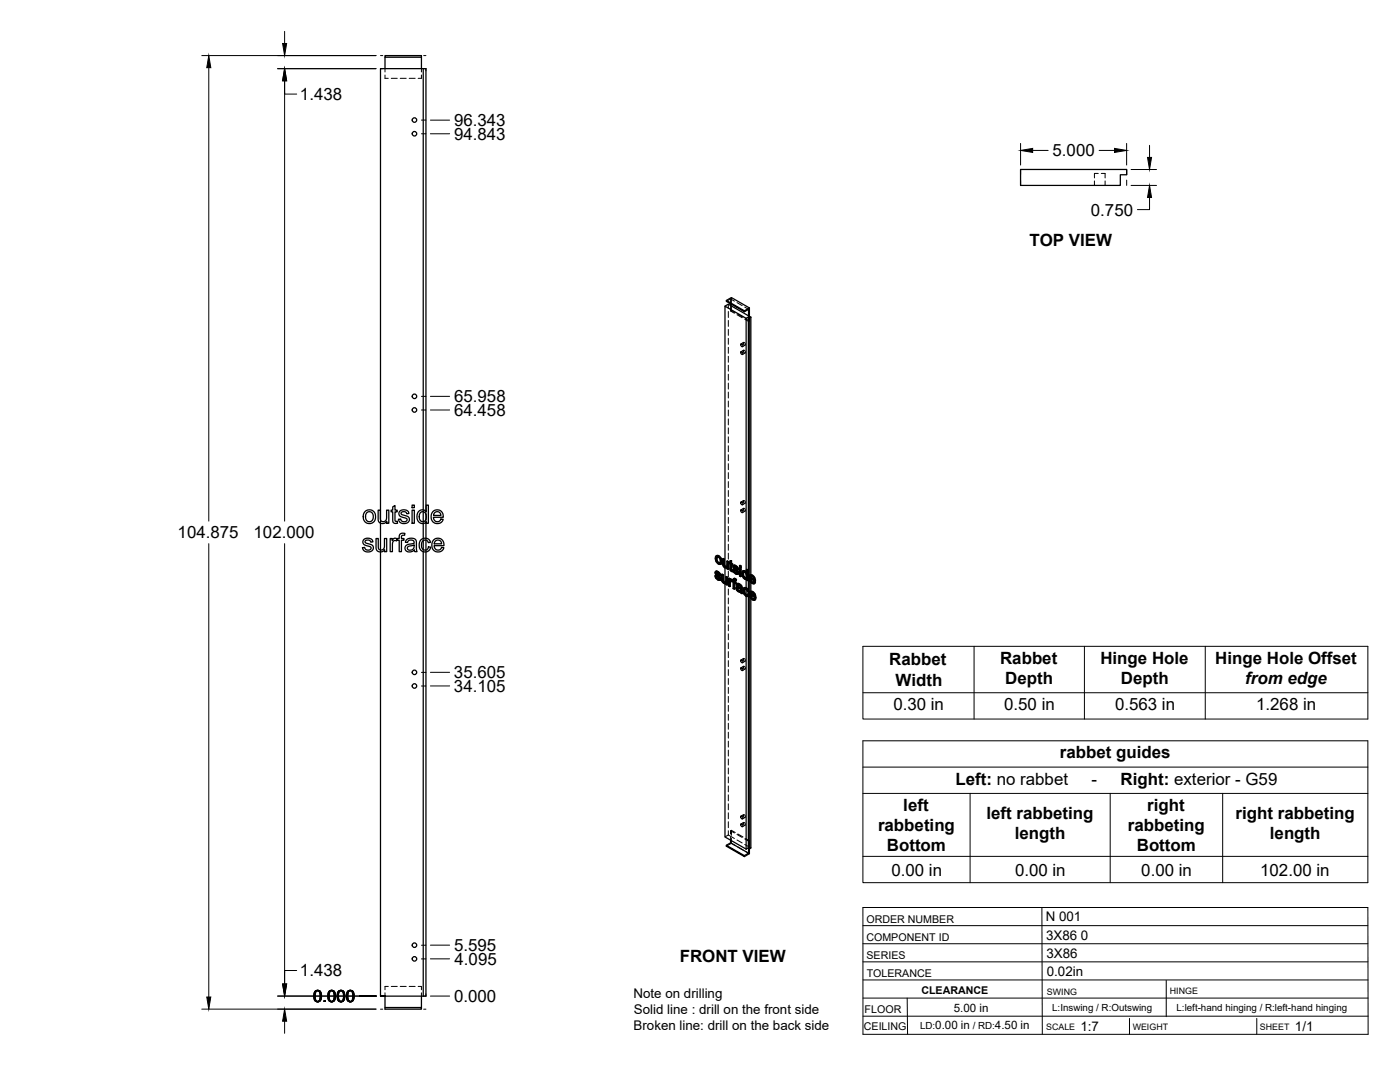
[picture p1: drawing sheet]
<svg xmlns="http://www.w3.org/2000/svg" width="559mm" height="432mm" viewBox="0 0 559 432" stroke-linecap="round" stroke-linejoin="round" font-family="sans-serif">
<!-- layer: Visible -->
<g fill="none" stroke="#000" stroke-width=".51">
<path d="M153.7 22.8v4.6M168.2 22.8h-14.5v-.6h14.5v5.2M168.9 27.4v176.1M407.4 67.6h42.3v2.1h-2.5v4.3h-39.8zM289.9 119.9l2-1.2 7.2 4.2M289.4 122.2l1.3-.8 9 5.2M291.6 121.2v.7M295.7 137.3l.6 .2 .2 .8-.6-.2zM297.1 124l-7.2-4.1v.4l7.2 4.1M297.8 127l.9-.5v108.9M297.8 127l-8.4-4.8v103.6M297.8 127v101.1"/>
<path d="M298.7 126.5l.6 .3M299.1 122.9l-2 1.1v.4l1.7-1v2.6M299.1 122.9v3.3M299.3 126.8v102.8l1.1-.1 .8 .9M299.7 126.6v102.8M299.7 126.6l-.4 .2M295.7 140.4l.6 .2 .2 .8-.6-.2zM145.2 215.3l1.2-.5h1a1.53 1.53 0 0 1 1.4 1.5l-.8 .1a1.13 1.13 0 0 0-1.2-.9 1.13 1.13 0 0 0-1 .9l.7 .5a2.95 2.95 0 0 1 2.4 1.1 2.14 2.14 0 0 1-1.3 2.2 2.14 2.14 0 0 1-2.5-.7l-.4-.9 .9-.2a1.21 1.21 0 0 0 1.2 1.3 1.21 1.21 0 0 0 1.2-1.4l-.8-.3a2.42 2.42 0 0 1-2.3-1.3zM145.8 204a2.64 2.64 0 0 1 4.1 2.1 2.64 2.64 0 0 1-3.9 2.4 3.2 3.2 0 0 1-.2-4.5zM146.3 204.7l1.1-.5 .8 .2 .5 .6 .2 1.8-.7 1.2-1.2 .2-.8-.7-.3-1.5zM150.1 214.9h.9v2.9a1.32 1.32 0 0 0 1.3 1.7 1.32 1.32 0 0 0 1.2-1.8v-2.8h.8v5.3h-.8v-.8a1.86 1.86 0 0 1-2.2 .8 1.86 1.86 0 0 1-1.2-2zM150.9 203.6h.9v2.9a1.31 1.31 0 0 0 1.3 1.7 1.31 1.31 0 0 0 1.2-1.8v-2.8h.9v5.2h-.8v-.7a1.86 1.86 0 0 1-2.3 .8 1.86 1.86 0 0 1-1.2-2.1z"/>
<path d="M151.9 208.8v10.7M155.7 214.9h.8v.8a1.28 1.28 0 0 1 2-.6l.8-.2v-.6a1.5 1.5 0 0 1 .7-1.4 1.5 1.5 0 0 1 1.6 0l-.1 .7a.81 .81 0 0 0-.9 0 .81 .81 0 0 0-.4 .8v.5h1v.7h-1v4.6h-.9v-4.6h-.8v-.4l-.2 .7-.4-.2a1.21 1.21 0 0 0-1.3 1.7v2.8h-.9zM156.8 202.3l.8-.6v1.9h.9v.7h-.9l.1 3.5 .8 .2 .2 .8-.7 .1a1.16 1.16 0 0 1-1.2-1.6v-3h-.7v-.7h.7zM159.5 204.1l.9-.5 1.4-.1a1.53 1.53 0 0 1 1.4 1.4l-.9 .1a1.14 1.14 0 0 0-1.1-.9 1.14 1.14 0 0 0-1.1 1l.8 .4a2.95 2.95 0 0 1 2.4 1.2 2.14 2.14 0 0 1-1.4 2.2 2.14 2.14 0 0 1-2.5-.7l-.4-.9 .9-.2a1.21 1.21 0 0 0 1.3 1.2 1.21 1.21 0 0 0 1.1-1.3l-.7-.3a2.34 2.34 0 0 1-2.3-1.4zM162.2 215.5l.8-.5 1.6-.2 1 .3 .5 .7 .4 4.4h-1l-.1-.7-1.7 .8a1.63 1.63 0 0 1-2.1-1.6 1.63 1.63 0 0 1 2.1-1.6l.6-.1a.77 .77 0 0 0 1-.7 .77 .77 0 0 0-1-.8 1.28 1.28 0 0 0-1.6 1l-.9-.1zM162.8 218.2l1.6-.4a.49 .49 0 0 1 .7-.3 .49 .49 0 0 1 .2 .7 1.43 1.43 0 0 1-1.1 1.3 1.43 1.43 0 0 1-1.6-.7zM164.5 203.6h.9v5.2h-.9zM164.5 201.6h.9v1h-.9zM167.1 204.1a1.98 1.98 0 0 1 3 .1v-2.6h.9v7.2h-.9v-.6a2.17 2.17 0 0 1-2.6 .4 2.17 2.17 0 0 1-1.1-2.4zM167.7 204.7l.6-.4a2.08 2.08 0 0 1 1.9 1.4 2.08 2.08 0 0 1-.8 2.3v.1a1.79 1.79 0 0 1-1.9-.7 1.79 1.79 0 0 1-.1-2zM167.9 215.5a2.26 2.26 0 0 1 3.9 1l-.9 .1a1.44 1.44 0 0 0-1.8-1 1.44 1.44 0 0 0-.9 1.9l.3 1.4a1.33 1.33 0 0 0 1.5 .6 1.33 1.33 0 0 0 1-1.3l.9 .2-.4 1a2.4 2.4 0 0 1-3 .6 2.4 2.4 0 0 1-1.2-2.8zM168.9 204.2v4"/>
<path d="M168.9 208.9v6M168.9 215.8v3.5M170 204.1v-176.7h-18.1v179.9M170 205.2v2.1M170 208.3v6.5M170 215.5v4M172.8 204.2a2.46 2.46 0 0 1 2.9-.5 2.46 2.46 0 0 1 1.2 2.7h-3.9l.2 .9a1.49 1.49 0 0 0 1.4 .9 1.49 1.49 0 0 0 1.4-1.1l.9 .1-.3 .8a2.66 2.66 0 0 1-3.7 .3 2.66 2.66 0 0 1-.5-3.6zM173 215.5a2.46 2.46 0 0 1 3-.4 2.46 2.46 0 0 1 1.2 2.7h-3.9l.2 .8a1.48 1.48 0 0 0 1.4 .9 1.48 1.48 0 0 0 1.4-1l.9 .1a2.57 2.57 0 0 1-3.5 1.4 2.57 2.57 0 0 1-1.2-3.5zM173.5 204.6l.6-.4 1 .1 .6 .5 .3 .9h-2.9zM173.8 215.9l.6-.3a1.41 1.41 0 0 1 1.9 1.4h-3zM295.7 200.4l.6 .2 .2 .8-.6-.2zM295.7 203.5l.6 .2 .2 .8-.6-.2z"/>
<path d="M151.9 220.3v177.2h17M168.9 220.2v177.3M170 220.3v177.2h-1.1M285.3 229.8l.5 .2M285.7 228l.9 .1M285.8 230l.2-.2 .2 .6-.2 .2zM285.9 228.7l.4 .3M285.9 228.9l1.4 1.1M285.9 221.8h1.1zM285.9 221.8l-.4 .5v1l.9 1.5a.95 .95 0 0 0 1.4 .2M285.9 227.9l-.3 .2M286 223.1l.2 .9"/>
<path d="M286 230.6l.5 .4h.5M286 228.1h.6l.5 .4M286 229.8h-.7l.6 1.1 .8 .6h.7M286.1 229.2l1.5 1.2M286.1 228.5v.1M286.1 228.8l-.2-.2 .6 .1 .5 .8 .4 .2M286.2 224l.2-.1 .6 .6-.3 .2zM286.2 230.4l.5 .5M286.2 227.9l-.7 .3v.6l1.4 1.7v.6M286.3 222.3l-.1 .6M286.4 228.2l1.1 .8M286.4 223.9l-.2-1-.2 .2 .4-.8 .7 .4 .4 1-.2 1h-.6"/>
<path d="M286.5 231l.4 .1M286.7 221.9l.9 .9 .2-.1 .4 1.3M286.9 228.6l.6 .4-.1 .7-.1-.6M287 224.5l.3 .1M287 221.8l.8 .9M287 231.1h-.1M287.1 230.1l.3 .5 .2-.2 .1 .5M287.4 230.6l.1 .5 .2-.2-.1 .5M287.5 231.1l-.1 .4 .2-.1-.3 .2M287.6 222.8l.4 1.4 .2-.2-.2 .9M287.8 225.1l-.2 .1M288 224.2l-.2 .9"/>
<path d="M288 229.2l.7 .2v2.2M288.5 223l.6 .1v2.2M288.5 229.5v2.1l.4 .4M288.5 231.7l.2 .4 .5 .2M288.7 232.1l.9 .3-.2 .1M288.7 229.4l-.7-.2 .1 2.6 .8 1h.9M288.9 223.2v2.2l.4 .4M288.9 225.5l.2 .4 .5 .2M289 232.4l.4 .1M289.1 225.9l.9 .3-.2 .1M289.1 223.1l-.6-.1v2.3l.8 1.3M289.3 226.6l.9-.1v.5l.4 .2"/>
<path d="M289.4 233v101l8.4 4.9M289.4 226.6v5.8M289.4 226.2l.4 .1M289.7 230.2l.7 .1v3l-.3 .2v-3M289.8 232.8v.4l.3 .3M289.8 232.8l-.2 .1M290.1 224l.7 .1v3l-.2 .1v-3M290.2 226.6l-.2 .1M290.4 230.3l-.7-.1v2l-.3 .3M290.8 224.1l-.7-.1v1.9l-.3 .4M290.8 230.8l1.6 .7M291.2 231.1v.4l.8-.3"/>
<path d="M291.3 232l.2 2-.2 .1v-1.6M291.3 224.4l-.3 .1v.4l.3 .1 .1 2.4 .4 .6 .7 .1-.1-.5h-.4M291.3 223.9l.7-.2v1.1M291.4 230.9l-.6-.1v3l.5 .3M291.6 231.8v.1M291.7 231.1l-.3 .2M291.8 231.3l.4 .4M291.8 223.9v1l.6 .1M291.8 224.9l.6 .1-.2 .6v-.4M291.8 227.4l.4 .1M291.9 227.5l.5 .1M292 223.7l-.7 .2v.8l-.3-.2"/>
<path d="M292 225.4v1.8M292.1 232.1l-.7-.3 .1 .6M292.2 225.6l-.4-.3v2l.3 .1M292.2 227.7l.1 .5M292.2 231.6h.4v.3zM292.2 232.1l.4 .2v2.6l.5 .2M292.2 231.6v.5M292.2 231.8l-.1 .3M292.2 232.1h-.1M292.5 227.4l.4 .2M292.8 225.7h.9M292.9 230.9l1.1 .3"/>
<path d="M292.9 227.6l.2-.1 .2 .5-.2 .2zM293 226.3l.4 .4M293 226.5l1.5 1.1M293.1 232.1l.7 .2-.2 .5v-.4M293.1 225.5l-.4 .2M293.1 230.8l-.3 .2M293.1 228.2l.5 .4h.6M293.1 225.7h.6l.6 .4M293.1 227.5l-.6-.1 .6 1.3 .8 .5 .6-.1M293.2 226.8l1.5 1.2M293.2 226.1v.1M293.2 226.4l-.1-.2 .5 .1 .9 1"/>
<path d="M293.3 231.5v.5M293.3 232.6v2.4l-.2 .1v-2.6l.5 .3M293.3 231.1l.7 .1-.3 .6 .1-.4M293.3 228l.5 .5M293.3 225.6l-.6 .2-.1 .6 1.5 1.8-.1 .5M293.5 225.8l1.1 .8M293.6 230.9l-.8 .1-.2 .6M293.6 228.6l.4 .1M293.7 231.8l-.6-.3v.6l.7 .2M294 233l-.2 .4 .5 .3M294 233l.6-.2 .6 .2M294 226.3l.4 .4 .2-.1 .2 .5-.3 .2-.1-.6"/>
<path d="M294.1 234.2l.6-.1 .9 .4M294.1 228.7h-.1M294.2 235l.2 .4 .6 .2M294.2 227.8l.3 .4 .2-.2 .2 .6M294.3 234.8l.3 .5M294.3 234.1l-.3 .2M294.4 235.4l.3 .4h.7h-.7M294.4 234.7l-.1 .1M294.4 232.9l1.4 .5M294.4 234.7h.1a.8 .8 0 0 1 1 .9l-.3 .3M294.5 234.7l-.1 .2M294.5 228.2l.1 .5 .3-.1-.2 .4"/>
<path d="M294.6 233.4l-.3 .3 .3-.3 .7 .5a.36 .36 0 0 1 .3 .4 .36 .36 0 0 1-.4 .3l-.8-.3M294.6 234.1l-.8 .4 .1 .9 .9 .8h.8l.5 .7M294.6 228.7l-.1 .4 .2-.1-.3 .2M294.6 232.8l-.5 .2M295 233.2l1.1 .6M295.2 226.9l.6 .1zM295.2 225.7l.6 .1zM295.2 226.9v3l.4 .2M295.2 225.7v.6l.4 .2M295.6 233.6l.2 .4 .3-.2 .1 .5M295.8 227v3l-.2 .1v-3M295.8 225.8l-.2 .7v-.5"/>
<path d="M295.8 234l.2 .4h.2l.1 2M296 234.4v2.1l.3-.1 .1 .4-.3 .1-.1-.4M296.6 229.2l.2 1M296.6 227.8h.8l.5 .4M296.7 227.8l-.2 .1M296.8 228.4l.6 .1 .5 1v1.1l-.6 .1M296.8 228.4l-.2 .8 .2-.2 .2 1M296.8 230.2l.2-.2 .5 .6-.2 .1zM296.8 228.4h.1M296.9 227.7l-.2 .1M297 228.3l-.2 .7M297 235.9l.2 .9 .8 .6"/>
<path d="M297.1 234.6h.9l.7 .7M297.2 236.9l.5 .6 .6-.1M297.2 228l.7 .3M297.3 234.5l-.4 .2M297.4 235.1l-.2 .7M297.4 227.8l-.4-.1a1.77 1.77 0 0 0-.2 3.1l.7 .4 .5-.1M297.8 234.8l.6 .6 .3-.1 .3 .9-.2 .1-.4-.9M297.8 229.1v1.6l-.3-.1M297.8 235.2v2M297.8 237.9v101M297.9 227.3l.7 .1v4.2l-.2 .1v-4.1M298 234.6l-.5-.1a1.44 1.44 0 0 0-.7 2.2l.6 1 1.1 .3"/>
<path d="M298 231.1v.4l.4 .2M298 231.1l-.2 3.4M298.4 237.1l.4 .3M298.6 227.4l-.7-.1v1.5l-.3-.5M298.7 237.9v100.4l-.9 .6M298.7 236.3v.7M298.8 236.3l-.4-.2-.4-.7a.52 .52 0 0 0-.8-.2 .52 .52 0 0 0 0 .8l.2 .8M298.8 237.4l.2-.1-.5 .7zM299 237.3l-.4-.3-.4 .6-.5-.1M299.3 231.9l.5 .7a.95 .95 0 0 0 1 .4 .95 .95 0 0 0 .7-.6M299.3 231.9v4.4M299.3 238.1v100.6"/>
<path d="M299.4 230.5l1.5 .9-.5-1.1a.52 .52 0 0 0-.6-.3 .52 .52 0 0 0-.4 .5l.2-.1 1.2 .7M299.4 236.1h1.1l.8 .9M299.5 237.1l1.5 .8-.5-1a.52 .52 0 0 0-.6-.4 .52 .52 0 0 0-.4 .6l.3-.2 1.1 .7M299.6 231.8l.6 .6h.6M299.7 231.3l-.1-.2 .2 .6M299.7 238.9v99.5l-.4 .3M299.7 232.5v3.5M299.8 230l-.2 .4 .1-.3M299.8 237.6l.2 .7M299.8 238.4l.5 .6 .6-.1M299.9 236.5l-.1 .4M300.1 229.7l.9 .8 .2-.1 .3 1.4"/>
<path d="M300.2 232.4l.4 .1M300.3 236.2l.8 .9 .2-.1 .4 1.3M300.3 239l.4 .1M300.4 229.5l-.7-.1-.7 .4-.1 1.1 .4 1M300.5 236.1l-.7-.2-.7 .7 .1 1.3 .8 1.3a.94 .94 0 0 0 .9 .4 .94 .94 0 0 0 .8-.7M300.7 232.4l-.1 .1M300.8 239l-.1 .1M300.8 232.2l.5 .3M301 230.5l.3 1.4 .2-.1-.2 .1M301 238.7l.5 .4M301.1 237.1l.4 1.4 .2-.2-.2 .2M301.3 232l-1.9-1.1 .2 .9 .2-.1 .6 .6"/>
<path d="M301.5 238.6l-2-1.1 .3 .9 .2-.1 .5 .5M301.5 232.4l-.5 .5M301.5 232.4l-.4-.3-.5 .4M301.7 238.9l-.5 .6M301.7 238.9l-.5-.3-.5 .5M295.7 266.5l.6 .2 .2 .8-.6-.2zM295.7 263.4l.6 .2 .2 .8-.6-.2zM291.6 335.3v1.1l-1.7 .9v.4l7.2 4.1v-.3l-7.2-4.2M291.6 336.4l7.2 4.1-1.7 1M295.7 325.7l.6 .2 .2 .8-.6-.1zM295.7 328.8l.6 .2 .2 .8-.6-.1zM298.7 338.3l.6 .4"/>
<path d="M298.8 338.4v2.1M299.1 338.6v2.1l-2 1.1M153.7 397.5v5.2h14.5v-.6h-14.5M168.2 397.5v4.6"/>
<circle cx="165.4" cy="53.4" r=".9"/>
<circle cx="165.4" cy="47.9" r=".9"/>
<circle cx="165.4" cy="158.2" r=".9"/>
<circle cx="165.4" cy="163.6" r=".9"/>
<circle cx="165.4" cy="268.3" r=".9"/>
<circle cx="165.4" cy="273.8" r=".9"/>
<circle cx="165.4" cy="377.2" r=".9"/>
<circle cx="165.4" cy="382.7" r=".9"/>
</g>
<!-- layer: Hidden -->
<g fill="none" stroke="#000" stroke-width=".4">
<path d="M153.7 27.4v1.3M153.7 29.9v1.4h1.3M156.2 31.3h2.4M159.7 31.3h2.4M163.3 31.3h2.4M168.2 27.4v1.3M168.2 29.9v1.4h-1.3M436.8 72.2v1.8M438.4 69.2h-1.6v1.8M439.6 69.2h1.5v1.8M441.1 72.2v1.8M291.6 119.3v1.9"/>
<path d="M291.6 119.3l-1.7 1M291.6 119.3l1.5 .9M291.9 118.7v2.1M290.7 121.4v1.7M290.7 124.3v2.4M290.7 127.9v2.4M290.7 131.5v2.3M290.7 135v2.4M290.7 138.6v2.4M291.6 121.9v2.2M291.9 123.9l-.3 .2 1.5 .9M291.9 121.9v2"/>
<path d="M291.9 123.9l1.6 .9M294.2 120.8l2 1.2M294.2 125.6l2 1.2M294.5 125.4l2.1 1.2M296.7 136.7a.58 .58 0 0 1 .7 .3 .58 .58 0 0 1-.3 .8l-.4-.5zM296.8 139.8a.59 .59 0 0 1 .6 .3 .59 .59 0 0 1-.3 .8l-.4-.5zM296.8 139.8l-1 .6M296.8 136.7l-1 .5M297.3 122.6l1.5 .8M297.3 127.4l1.5 .9M297.4 137.8l-1 .5M297.6 127.2l1.5 .9"/>
<path d="M298.8 126v2.3l.3-.2v-1.9M290.7 142.2v2.4M290.7 145.8v2.3M290.7 149.3v2.4M290.7 152.9v2.4M290.7 156.5v2.4M297.4 140.9l-1 .6M290.7 160v2.4M290.7 163.6v2.4M290.7 167.2v2.4M290.7 170.8v2.3M290.7 174.3v2.4"/>
<path d="M290.7 177.9v2.4M290.7 181.5v2.4M290.7 185v2.4M290.7 188.6v2.4M290.7 192.2v2.4M290.7 195.7v2.4M290.7 199.3v2.4M296.7 199.8a.53 .53 0 0 1 .7 .3 .53 .53 0 0 1-.3 .7zM296.8 199.7l-1 .6M151.9 207.3v1.5M151.9 219.5v.8M168.9 203.5v.7"/>
<path d="M168.9 208.2v.7M168.9 214.9v.9M168.9 219.3v.9M170 204.1v1.1M170 207.3v1M170 214.8v.7M170 219.5v.8M290.7 202.9v2.4M290.7 206.5v2.4M290.7 210.1v2.3M290.7 213.6v2.4M290.7 217.2v2.4"/>
<path d="M296.7 202.9a.53 .53 0 0 1 .7 .3 .53 .53 0 0 1-.3 .7zM296.8 202.9l-1 .6M297.4 200.9l-1 .5M297.4 204l-1 .6M285.6 229.7l.3 .9-.2 .1M285.6 228.4l.1 .5-.2 .1M285.7 228.1l-.3 .4M285.7 222.7l.4 1.3-.3 .2M285.7 228.9l.3 .4-.2 .1M285.9 228l-.4 .2M285.9 230.6l.8 .7-.2 .1M286 229.3l1.1 1-.2 .2"/>
<path d="M286.1 224l.9 1-.3 .1M286.1 228.5h.5l-.2 .2M286.1 221.7l-.6 1.1M286.2 222.3l.8-.1-.3 .2M286.6 228.5l.4 .4-.2 .1M286.7 231.3l.5 .2-.2 .1M287 222.2l.5 .6-.2 .1M287 225l.6 .1-.2 .2M287 228.9l.2 .5-.2 .1M287.1 231h-.1M287.1 230.4l.2 .3-.2 .2M287.1 231l-.1 .1"/>
<path d="M287.2 229.4l.4 .1M287.3 230.7l-.2 .3M287.5 231.4l-.3 .1M287.5 224.6h-.2M287.5 222.8l.2 .9-.2 .2M287.7 223.8l-.4 .9M287.8 225.1h-.2M288.2 229.1l.1 2.4-.2 .1M288.3 231.5l.1 .4-.2 .2M288.4 231.9l.3 .4-.2 .2M288.7 222.9v2.3l-.2 .2M288.7 225.2l.1 .5-.2 .1"/>
<path d="M288.7 232.3l.4 .4-.2 .1M288.8 225.7l.3 .4-.2 .1M289.1 232.7h.9l-.2 .1M289.4 225.8l-.1 .8 .3-.1-.5-.4M289.4 232.4v.6M289.6 226.5l.8-.1-.2 .1M289.6 232.4h.1M289.7 232.4l-.2 .1M289.8 232.8h.1M289.9 232.2l-.3 .2M289.9 230.1v1.9l-.3 .3M290 232.7l-.2 .5"/>
<path d="M290 233.1l.4 .2M290 226.2h.1M290.2 226.1l-.3 .2M290.2 226.5v.1M290.3 226l-.3 .2M290.3 223.8v1.9l-.3 .4M290.4 226.4l-.2 .6M290.4 226.9l.4 .2M290.7 220.8v2.3M290.7 224.3v2.4M290.7 227.9v2.4M290.7 231.5v2.4"/>
<path d="M290.7 235.1v2.3M290.7 238.6v2.4M291.1 230.7v3l-.3 .1M291.1 233.7l.4 .3M291.2 224.7l.3 .2-.2 .1M291.2 224.3l-.2 .6M291.3 224.4l.2 .1M291.4 231.3v.1M291.5 224.9l.1 2.4-.2 .1M291.5 223.8l-.2 .9M291.6 227.3l.2 .3-.2 .2M291.7 231.2l-.5 .3"/>
<path d="M291.7 231.7l-.1 .1M291.7 231.7h.3l-.2 .1M291.8 225.3l.2-.1v.2M291.8 227.6l.4 .3-.2 .1M292 231.7l.3 .3M292 225.2l.4 .2M292.2 227.9l.3 .2M292.2 231.8l.2-.1-.1 .3M292.3 232l-.1 .1M292.4 231.5v.1M292.4 231.9l.4 .2-.2 .2M292.4 231.7l-.2 .4"/>
<path d="M292.4 231.5l-.2 .2M292.6 231.6l.2 .2M292.7 227.3l.3 .9-.2 .1M292.8 226l-.1 .6M292.8 232.1v2.7l-.2 .1M292.8 225.7l-.3 .4M292.8 234.8l.5 .2M292.9 226.5l.3 .4-.3 .2M292.9 231l-.3 .9M293 225.6l-.4 .2M293 230.8l-.3 .3M293 228.2l.8 .7-.2 .1"/>
<path d="M293.1 232.5l.2-.1v.2M293.1 226.1h.1M293.1 231.5h.2M293.2 226.9l1.1 1.1-.3 .1M293.3 232.4l.5 .3M293.3 226l-.2 .2M293.3 226l.5 .1-.3 .2M293.3 231.4l.3 .1-.2 .1M293.6 231.5l.3 .1M293.8 226.1l.4 .4-.3 .1M293.8 228.9l.6 .2-.3 .1M294 234.6l.2 .8-.2 .1"/>
<path d="M294 233l.2-.1-.4 .5M294 233.3l.5 .3M294.1 234.3l-.3 .4M294.2 228.6h.1M294.2 226.5l.1 .5-.2 .1M294.2 234.1l-.4 .3M294.2 235.4l.7 .6-.3 .1M294.3 228.6l-.2 .1M294.3 228l-.1 .5M294.3 227l.5 .1M294.4 228.3l-.1 .3M294.5 233.4h.1"/>
<path d="M294.5 234.7h.1M294.5 234.7h-.1M294.6 234.6l-.3 .2M294.6 229l-.2 .1M294.7 234.6l1.1 .4-.2 .1M294.7 233.3l.5 .1-.3 .2M294.9 236l.5 .2-.3 .1M295.2 233.4l.5 .5-.3 .1M295.4 236.2l.4-.1-.2 .1M295.4 226.7v3l-.2 .2M295.4 225.6l-.2 .7M295.4 229.7l.4 .3"/>
<path d="M295.4 226.2l.4 .2M295.6 234.5h.2M295.6 235.7l-.2 .2M295.7 233.9l-.1 .6M295.7 235.6l-.2 .2M295.8 235l-.3 .7M295.8 234.4l-.2 .3M295.8 236.1l-.1 .5M295.9 236.5l.5 .3M296.3 228.8l.2 .9-.2 .1M296.5 228l-.4 .9M296.5 229.7l.4 .8-.2 .1"/>
<path d="M296.7 227.8l-.5 .4M296.8 235.5l.3 1.4-.2 .1M296.9 230.5l.6 .5-.3 .1M296.9 234.8l-.3 .9M297 228.3h.5l-.2 .1M297 228.3l-.2 .1M297 228.3h.1M297.1 236.9l.9 .9-.2 .1M297.1 234.5l-.4 .4M297.4 235.1l-.2 .1M297.5 235l.5 .1-.2 .1M297.5 231l.5 .1"/>
<path d="M297.5 228.3l.4 .5-.1 .2M297.8 228.1v1M297.8 234.5v.7M297.8 237.2v.7M297.9 228.3l.3 .4M298 235.1l.4 .3-.3 .2M298 230.6l-.2 .6M298 228.9l.2 1-.2 .1M298.2 227.2l-.3 1.6M298.2 229.9l-.4 .8M298.2 231l-.2 .5M298.2 231.4l.4 .2"/>
<path d="M298.4 235.4l.2 .6-.2 .1M298.4 237.4h-.1M298.6 236l.4 .2M298.6 237l-.4 .6M298.7 237v.9l-.7-.1M298.7 235.4v.9M299.1 237.1l.5-1.1 .1 2.9M299.3 229.6v2.3l.2-.1-.4-1.4M299.3 236.3v1.8M299.3 237l.3 1.3-.2 .1M299.5 231.8l.9 .9-.2 .1M299.5 229.4l-.6 1.1"/>
<path d="M299.5 237.5l.2-.2 .1 .3M299.6 230.8l1.9 1.1M299.6 238.3l.9 .9-.2 .2M299.7 230.4l-.1 .7v-.3l-.2 .1M299.7 229.4v.7M299.7 231.3v1.2M299.7 237.3l2 1.2M299.8 230h-.2M299.8 229.9l.6 .1-.3 .1M299.9 236.5l-.1 .1M300 236.5h.5l-.2 .1M300.4 230l.5 .5-.2 .2"/>
<path d="M300.4 232.7l.7 .2-.2 .1M300.5 236.5l.6 .6-.3 .2M300.5 239.2l.8 .2-.2 .1M300.8 232.3v.1M300.8 232.3l-.1 .1M300.8 231.1l.3 .1M300.9 232.3l-.3 .2M300.9 230.5l.2 .7-.2 .2M300.9 237.6l.3 .2M300.9 238.9h.1M300.9 238.9l-.1 .1M301 238.9l-.2 .1"/>
<path d="M301.1 237.1l.1 .7-.2 .1M301.1 232.1l-.3 .2M301.2 238.6l-.3 .3M301.2 232.8l-.1 .1M301.4 239.4h-.1M290.7 242.2v2.4M290.7 245.8v2.4M290.7 249.3v2.4M290.7 252.9v2.4M290.7 256.5v2.4M290.7 260.1v2.3M290.7 263.6v2.4"/>
<path d="M290.7 267.2v2.4M290.7 270.8v2.4M290.7 274.3v2.4M290.7 277.9v2.4M296.7 266a.53 .53 0 0 1 .7 .2 .53 .53 0 0 1-.3 .8zM296.7 262.8a.53 .53 0 0 1 .7 .3 .53 .53 0 0 1-.3 .7zM296.8 265.9l-1 .6M296.8 262.8l-1 .6M297.4 267l-1 .6M297.4 263.9l-1 .6M290.7 281.5v2.4M290.7 285.1v2.3"/>
<path d="M290.7 288.6v2.4M290.7 292.2v2.4M290.7 295.8v2.4M290.7 299.4v2.3M290.7 302.9v2.4M290.7 306.5v2.4M290.7 310.1v2.3M290.7 313.6v2.4M290.7 317.2v2.4M290.7 320.8v2.4M290.7 324.4v2.3M290.7 327.9v2.4"/>
<path d="M290.7 331.5v1.7M290.7 333.2l-1.3 .8M290.7 333.2l2.4 1.4M291.6 332.8v-1.3l.3-.1v2M291.6 334v1.3M291.6 331.5l1.5 .9M291.9 336.6l-2 1.1M291.9 334.5v2.1M291.9 331.4l1.6 .8M291.9 336.6l1.6 .8M294.2 333l2 1.2M294.2 335.2l2 1.2"/>
<path d="M294.5 332.8l2.1 1.2M294.5 338l2.1 1.2M296.7 325.2a.54 .54 0 0 1 .7 .3 .54 .54 0 0 1-.3 .7zM296.7 328.3a.58 .58 0 0 1 .7 .3 .58 .58 0 0 1-.3 .7l-.4-.5zM296.8 325.1l-1 .6M296.8 328.2l-1 .6M297.3 334.8l1.5 .9 .3-.2M297.3 337l2.4 1.4M297.4 326.2l-1 .6M297.4 329.3l-1 .6M297.6 334.6l1.5 .9M297.6 339.8l1.5 .9"/>
<path d="M298.8 335.7v2.7M299.1 335.5v3.1M153.7 396.2v1.3M155 393.7h-1.3v1.3M156.2 393.7h2.4M159.7 393.7h2.4M163.3 393.7h2.4M166.9 393.7h1.3v1.3M168.2 396.2v1.3"/>
</g>
<!-- layer: Reference -->
<g fill="none" stroke="#000" stroke-width=".4">
<path d="M151.9 22.2h.9M152.8 27.4h-.9v.9M169.1 27.4h.9v.9M169.1 22.2h.9M168.2 47.9h1.8M168.2 53.4h1.8M407.4 67.6v2.1M407.4 71.9v2.1M449.7 67.6v2.1M449.7 71.9v2.1M168.2 158.2h1.8M168.2 163.6h1.8"/>
<path d="M168.2 268.3h1.8M168.2 273.8h1.8M168.2 377.2h1.8M151.9 396.6v.9h.9M151.9 397.5h1.8zM168.2 382.7h1.8M170 396.6v.9h-.9M151.9 402.7h.9M169.1 402.7h.9"/>
</g>
<!-- layer: Hidden Narrow -->
<path d="M286.7 230l-.2 .1M288.2 231l-.2 .1M288.7 224.7l-.2 .2M289.9 231.7l-.2 .1M290.3 225.4l-.2 .2M291.5 226.7l-.2 .1M292.8 231.4l-.2 .2M293.8 227.6l-.2 .1M295.1 234.7l-.2 .1M295.8 235.1l-.2 .2" fill="none" stroke="#000" stroke-width=".4"/>
<!-- layer: Visible Narrow -->
<path d="M286.7 229.4l-.2 .1M288.7 231l-.2 .2M289.1 224.8l-.2 .1M292 226.9l-.2 .2M293.3 231.7l-.2 .1M293.8 227l-.2 .1M295 234.3l-.2 .1M296.2 234.8l-.2 .1M296.2 235.5l-.2 .1" fill="none" stroke="#000" stroke-width=".4"/>
<!-- layer: Titleblock -->
<path d="M344.4 362.2h201.6l.1 50.6h-201.7zM344.4 369.4h201.6M344.4 376.6h201.6M415.9 362.2l.1 50.6M344.4 383.9h201.6M344.4 391.1h201.6M344.4 398.3h201.6M362.1 398.3l.1 14.4M465.5 391.3v14.4M344.4 405.5h201.7M450.8 406.4v6.4M501.6 406.4v6.4" fill="none" stroke="#000" stroke-width=".4"/>
<!-- layer: Custom Tables -->
<path d="M344.4 257.9h201.6v29.1h-201.6zM388.8 257.9v29.1M432.8 257.9v29.1M481.1 257.9v29.1M344.4 276.5h201.6M344.4 295.6h201.6v56.7h-201.6zM344.4 306.1h201.6M344.4 316.6h201.6M387.2 316.6v35.7M443.1 316.6v35.7M488 316.6v35.7M344.4 341.8h201.6" fill="none" stroke="#000" stroke-width=".4"/>
<!-- layer: FD_Dimensions -->
<g fill="none" stroke="#000" stroke-width=".4">
<path d="M113.6 12.5v4.9M80.5 22.2h69.6M83.3 27v181M110.8 27.4h39.3M113.6 37.1v.4h4.8M113.6 32.2v175.8M171.8 47.9h7.7M171.8 53.4h7.7M407.4 57.2v8.7M449.7 57.2v8.7M458.8 58v4.8M412.2 60h6.2"/>
<path d="M438.7 60h6.2M451.5 67.6h10.1M451.5 74h10.1M458.8 78.8v4.9h-4.8M171.8 158.2h7.7M171.8 163.6h7.7M83.3 217v180.9M113.6 217v175.7M171.8 268.3h7.7M171.8 273.7h7.7M171.8 377.2h7.7M110.8 397.5h39.3"/>
<path d="M118.4 387.3h-4.8v.6M171.8 397.5h7.7M171.8 382.7h7.7M80.5 402.7h69.6M113.6 407.5v4.9"/>
</g>
<path d="M112.8 17.4h1.6l-.8 4.8zM83.3 22.2l.8 4.8h-1.6zM113.6 27.4l.8 4.8h-1.6zM407.4 60l4.8-.8v1.6zM444.9 59.2l4.8 .8-4.8 .8zM458 62.8h1.6l-.8 4.8zM458.8 74l.8 4.8h-1.6zM82.5 397.9h1.6l-.8 4.8zM112.8 392.7h1.6l-.8 4.8zM113.6 402.7l.8 4.8h-1.6z" fill="#000" stroke="#000" stroke-width=".4"/>
<g font-size="6.7">
<text x="119.7" y="39.9">1.438</text>
<text x="181.2" y="50.3">96.343</text>
<text x="181.2" y="55.8">94.843</text>
<text x="420.1" y="62.4">5.000</text>
<text x="435.4" y="86">0.750</text>
<text x="410.9" y="98.2">TOP VIEW</text>
<text x="181.3" y="160.5">65.958</text>
<text x="181.3" y="166">64.458</text>
<text x="70.9" y="214.8">104.875</text>
<text x="101.2" y="214.8">102.000</text>
<text x="355" y="265.6">Rabbet</text>
<text x="399.2" y="264.9">Rabbet</text>
<text x="439.2" y="264.9">Hinge Hole</text>
<text x="485.1" y="264.9">Hinge Hole Offset</text>
<text x="181.2" y="270.7">35.605</text>
<text x="357.5" y="273.6">Width</text>
<text x="401.2" y="273">Depth</text>
<text x="447.4" y="273">Depth</text>
<text x="497.1" y="273">from edge</text>
<text x="181.2" y="276.1">34.105</text>
<text x="356.6" y="283.3">0.30 in</text>
<text x="400.8" y="283.3">0.50 in</text>
<text x="445.1" y="283.3">0.563 in</text>
<text x="501.4" y="283.3">1.268 in</text>
<text x="423" y="302.6">rabbet guides</text>
<text x="381.4" y="313.1">Left: no rabbet</text>
<text x="435.7" y="313.1">-</text>
<text x="447.3" y="313.1">Right: exterior - G59</text>
<text x="360.6" y="323.6">left</text>
<text x="457.9" y="323.5">right</text>
<text x="393.8" y="326.9">left rabbeting</text>
<text x="493.2" y="326.9">right rabbeting</text>
<text x="350.5" y="331.6">rabbeting</text>
<text x="405" y="335">length</text>
<text x="450.2" y="331.6">rabbeting</text>
<text x="506.9" y="334.9">length</text>
<text x="354" y="339.7">Bottom</text>
<text x="453.7" y="339.6">Bottom</text>
<text x="355.8" y="349.4">0.00 in</text>
<text x="405.1" y="349.4">0.00 in</text>
<text x="455.5" y="349.4">0.00 in</text>
<text x="503" y="349.4">102.00 in</text>
<text x="181.2" y="379.6">5.595</text>
<text x="271.3" y="383.8">FRONT VIEW</text>
<text x="119.7" y="389.7">1.438</text>
<text x="181.4" y="385">4.095</text>
<text x="124.9" y="399.9">0.000</text>
<text x="181.2" y="399.9">0.000</text>
</g>
<g font-size="5.3">
<text x="417.4" y="367.6">N 001</text>
<text x="417.6" y="375.1">3X86 0</text>
<text x="417.7" y="382.2">3X86</text>
<text x="417.8" y="389.5">0.02in</text>
<text x="252.9" y="398.4">Note on drilling</text>
<text x="253" y="404.9">Solid line : drill on the front side</text>
<text x="252.9" y="411.2">Broken line: drill on the back side</text>
<text x="431.3" y="411.5">1:7</text>
<text x="516.9" y="411.5">1/1</text>
</g>
<g font-size="4.6">
<text x="380.7" y="403.7">5.00 in</text>
<text x="373.3" y="410.7">0.00 in</text>
<text x="397.1" y="410.7">4.50 in</text>
</g>
<g font-size="4.3">
<text x="345.8" y="368.4">ORDER NUMBER</text>
<text x="345.8" y="375.5">COMPONENT ID</text>
<text x="345.8" y="382.7">SERIES</text>
<text x="345.9" y="389.9">TOLERANCE</text>
<text x="367.7" y="396.7">CLEARANCE</text>
<text x="345.1" y="404.3">FLOOR</text>
<text x="344.8" y="411.1">CEILING</text>
</g>
<g font-size="3.9">
<text x="420" y="403.6">L:Inswing / R:Outswing</text>
<text x="469.6" y="403.6">L:left-hand hinging / R:left-hand hinging</text>
<text x="367.2" y="410.7">LD:</text>
<text x="388.2" y="410.7">/ RD:</text>
</g>
<g font-size="3.5">
<text x="417.9" y="397">SWING</text>
<text x="466.9" y="396.9">HINGE</text>
<text x="417.5" y="410.9">SCALE</text>
<text x="452.1" y="410.9">WEIGHT</text>
<text x="502.9" y="410.9">SHEET</text>
</g>
</svg>
